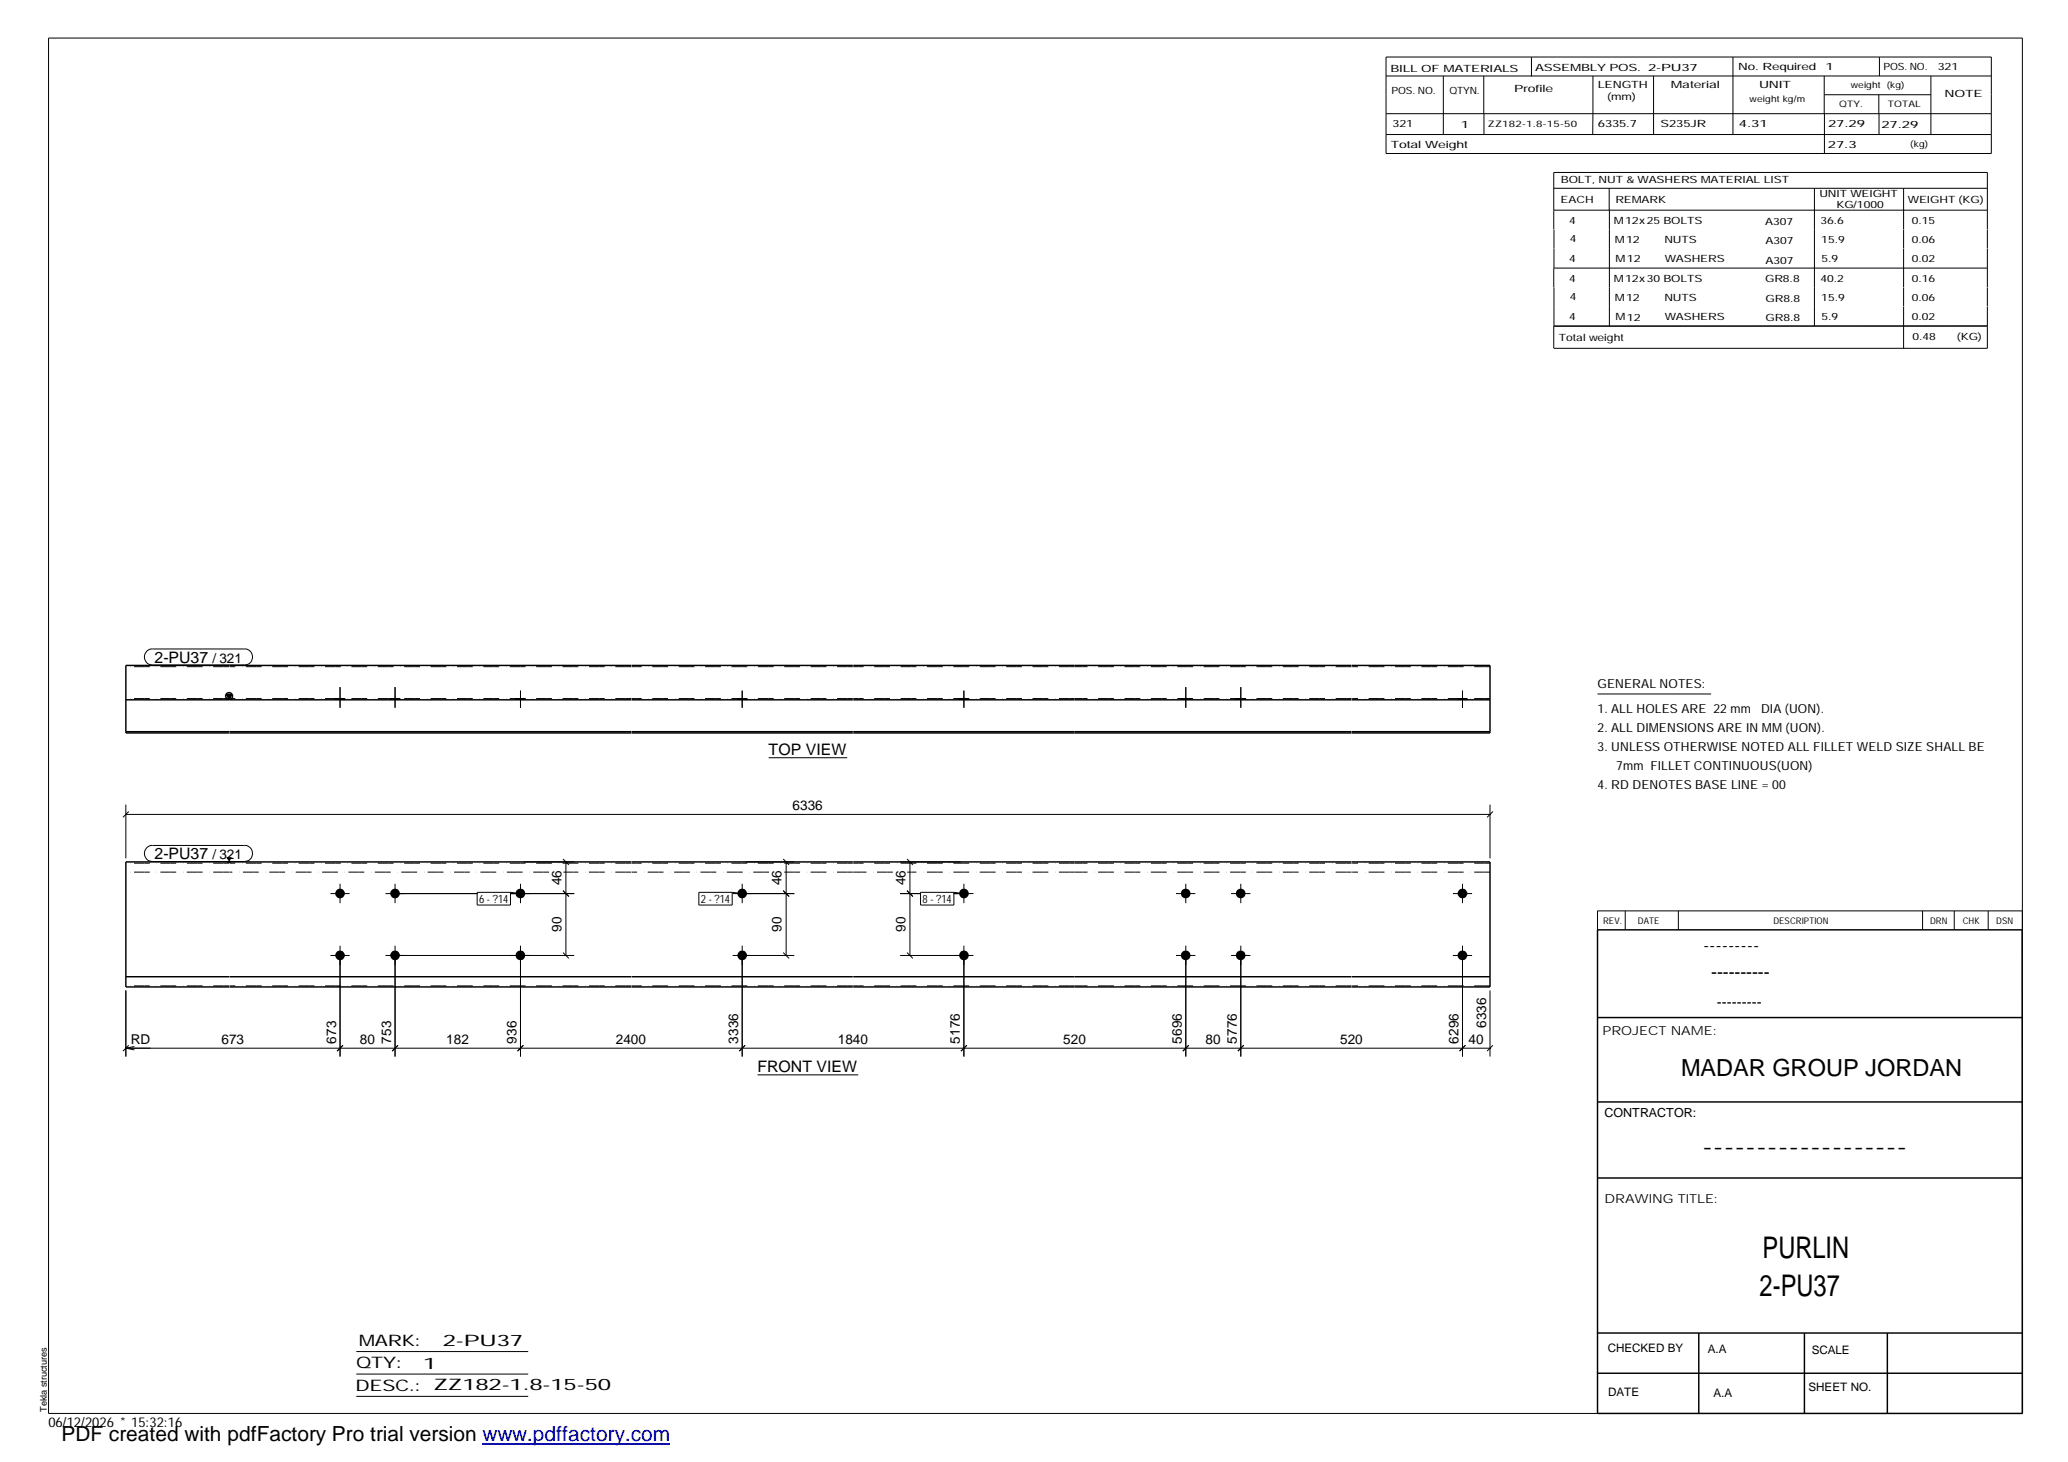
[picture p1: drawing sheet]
<svg xmlns="http://www.w3.org/2000/svg" width="420mm" height="297mm" viewBox="0 0 420 297" stroke-linecap="round" stroke-linejoin="round" font-family="sans-serif">
<g fill="#000">
<path d="M46 141.1h1.1l-.5 1zM46 174.1h1.1l-.5 1z"/>
<path d="M68.1 141.9h2v.3h-2z" fill-rule="evenodd"/>
<path d="M68.1 141.9h2v.3h-2z" fill-rule="evenodd"/>
<path d="M79.3 141.9h1.9v.3h-1.9z" fill-rule="evenodd"/>
<path d="M79.3 141.9h1.9v.3h-1.9z" fill-rule="evenodd"/>
<path d="M104.8 141.9h1.9v.3h-1.9z" fill-rule="evenodd"/>
<path d="M104.8 141.9h1.9v.3h-1.9z" fill-rule="evenodd"/>
<path d="M149.8 141.9h2v.3h-2z" fill-rule="evenodd"/>
<path d="M149.8 141.9h2v.3h-2z" fill-rule="evenodd"/>
<path d="M194.9 141.9h1.9v.3h-1.9z" fill-rule="evenodd"/>
<path d="M194.9 141.9h1.9v.3h-1.9z" fill-rule="evenodd"/>
<path d="M239.9 141.9h2v.3h-2z" fill-rule="evenodd"/>
<path d="M239.9 141.9h2v.3h-2z" fill-rule="evenodd"/>
<path d="M251.1 141.9h2v.3h-2z" fill-rule="evenodd"/>
<path d="M251.1 141.9h2v.3h-2z" fill-rule="evenodd"/>
<path d="M296.2 141.9h1.9v.3h-1.9z" fill-rule="evenodd"/>
<path d="M296.2 141.9h1.9v.3h-1.9z" fill-rule="evenodd"/>
<circle cx="69.1" cy="194.1" r=".98"/>
<circle cx="69.1" cy="181.5" r=".97"/>
<circle cx="80.2" cy="194.1" r=".98"/>
<circle cx="80.3" cy="181.5" r=".97"/>
<circle cx="105.7" cy="194.1" r=".98"/>
<circle cx="105.7" cy="181.5" r=".98"/>
<circle cx="150.8" cy="194.1" r=".98"/>
<circle cx="150.8" cy="181.5" r=".97"/>
<circle cx="195.8" cy="194.1" r=".99"/>
<circle cx="195.8" cy="181.5" r=".99"/>
<circle cx="240.9" cy="194.1" r=".98"/>
<circle cx="240.9" cy="181.5" r=".98"/>
<circle cx="252.1" cy="194.1" r=".98"/>
<circle cx="252.1" cy="181.5" r=".98"/>
<circle cx="297.1" cy="194.1" r=".98"/>
<circle cx="297.1" cy="181.5" r=".97"/>
</g>
<g fill="none" stroke="#000" stroke-width=".2">
<path d="M9.9 7.7h401v279.5h-401zM281.6 11.6h123v19.6h-123zM281.6 15.4h123M293.2 15.4v11.9M301.5 15.4v7.7M311.1 11.6v3.9M323.6 15.4v11.9M336 15.4v11.9M352.1 11.6v15.7M370.6 15.4v7.7M370.7 19.2h21.6M381.7 19.2v3.9"/>
<path d="M381.8 11.6v3.8M392.3 15.4v11.9M281.6 23.1h123M281.6 27.3h123M301.5 23.1v4.2M315.7 38.3h88.1M326.9 38.3v4.4M368.6 38.3v27.9M370.7 23.1v8.1M381.8 23.1v4.2M386.8 38.3v8.3M315.7 42.7h88.1"/>
<path d="M315.7 46.6v-11.6h88.1v11.6M315.7 54.5v3.9M315.7 54.5h88.1M315.7 46.6v7.9M315.7 58.4v7.8M327 42.7v23.5M386.8 46.6v3.9M386.8 50.6v7.7M386.8 58.4v3.9M403.8 46.6v3.9M403.8 50.6v7.7M403.8 58.4v3.9"/>
<path d="M386.8 62.3v8.5M403.8 62.3v8.5h-88.1M403.8 66.2h-88.1v4.5M29.8 132.3a1.4 1.4 0 0 1 1.2-.4h18.7a1.63 1.63 0 0 1 1.6 1.6 1.63 1.63 0 0 1-1.6 1.6h-18.7a1.65 1.65 0 0 1-1.5-1 1.65 1.65 0 0 1 .3-1.8zM69.1 139.6v4.2M80.3 139.6v4.2M240.9 139.6v4.2M252.1 139.6v4.2M68.1 141.9v.3M70.1 141.9v.3M79.3 141.9v.3M81.2 141.9v.3"/>
<path d="M104.8 141.9v.3M105.7 140.3v3.5M106.7 141.9v.3M149.8 141.9v.3M150.8 140.3v3.5M151.8 141.9v.3M156.2 154h15.9M194.9 141.9v.3M195.8 140.3v3.5M196.8 141.9v.3M239.9 141.9v.3M241.9 141.9v.3"/>
<path d="M251.1 141.9v.3M253.1 141.9v.3M296.2 141.9v.3M297.1 140.3v3.5M298.1 141.9v.3M324.6 141h23M25.6 165.5h277.1M25.6 163.5v10.9M26.2 164.9l-1.2 1.2M29.8 172.2a1.4 1.4 0 0 1 1.2-.4h18.7a1.63 1.63 0 0 1 1.6 1.6 1.63 1.63 0 0 1-1.6 1.6h-18.7a1.65 1.65 0 0 1-1.5-1 1.65 1.65 0 0 1 .3-1.8zM69.1 179.6v3.9M80.3 179.6v3.9"/>
<path d="M105.7 179.6v3.9M106.4 175.1h10.3M114.4 174.5l1.2 1.2M115 175.1v19M150.8 179.6v3.9M151.5 175.1h9.9M159.1 174.5l1.2 1.2M159.7 175.1v19M182.9 175.1h12.3M184.3 174.5l1.2 1.2M184.9 175.1v19M195.8 179.6v3.9"/>
<path d="M240.9 179.6v3.9M252.1 179.6v3.9M297.1 179.6v3.9M302.7 163.5v10.9M303.3 164.9l-1.2 1.2M67.1 194.1h3.9M67.1 181.6h3.9M69.1 192.1v22.6M78.3 194.1h38.4M78.3 181.6h18.7M80.3 192.1v22.6M96.9 181.3h6.8v2.6h-6.8z"/>
<path d="M103.6 181.6h13.1M103.7 181.3l2 .3M105.7 192.1v22.6M114.4 193.5l1.2 1.2M114.4 181l1.2 1.1M142 181.3h6.8v2.6h-6.8zM148.8 181.3l2 .3M148.8 194.1h12.6M148.8 181.6h12.6M150.8 192.1v22.6M159.1 193.5l1.2 1.2M159.1 181l1.2 1.1"/>
<path d="M182.9 194.1h14.9M182.9 181.6h4.2M184.3 193.5l1.2 1.2M184.3 181l1.2 1.1M187 181.3h6.8v2.6h-6.8zM193.8 181.6h4M193.8 181.3l2 .3M195.8 192.1v22.6M238.9 194.1h4M238.9 181.6h4M240.9 192.1v22.6M250.1 194.1h3.9"/>
<path d="M250.1 181.6h3.9M252.1 192.1v22.6M295.2 194.1h3.9M295.2 181.6h3.9M297.1 192.1v22.6M330.2 185.1v3.8M341 185.1v3.8M390.6 185.1v3.8M397 185.1v3.8M403.9 185.1v3.8M410.9 185.1h-86.3v3.8M25.6 201.2v13.5"/>
<path d="M25.6 213h277.1M25.6 213l1.7 .3M26.2 212.4l-1.2 1.2M27.3 212.6l-1.7 .4M69.7 212.4l-1.2 1.2M80.9 212.4l-1.2 1.2M106.3 212.4l-1.1 1.2M151.4 212.4l-1.2 1.2M153.9 218.4h20.5M196.4 212.4l-1.2 1.2M241.5 212.4l-1.2 1.2M252.7 212.4l-1.2 1.2"/>
<path d="M297.7 212.4l-1.2 1.2M302.7 201.2v13.5M303.3 212.4l-1.2 1.2M72.4 274.6h34.9M72.4 279.2h34.9M72.4 283.7h34.9"/>
</g>
<g fill="none" stroke="#000" stroke-width=".3">
<path d="M46.5 135.2h-20.9v13.7h20.9M46.6 135.2h81.6M128.3 135.2h45M173.4 135.2h101.2M274.7 135.2h28v13.7h-28M25.6 148.7h20.9M25.6 142.2h20.9M46 141.1h1.1l-.5 1zM46.6 148.9h81.6M46.6 148.7h81.6M46.6 142.2h81.6M128.3 148.9h45"/>
<path d="M128.3 148.7h45M128.3 142.2h45M173.4 148.9h101.2M173.4 148.7h101.2M173.4 142.2h101.2M274.7 148.7h28M274.7 142.2h28M46.1 174.9a.63 .63 0 0 0 .9 0M46.5 174.9l.1 .2 .1-.2M46.5 175.1h-20.9v25.4h20.9M46.6 175.1h81.6M128.3 175.1h45"/>
<path d="M173.4 175.1h101.2M274.7 175.1h28v25.4h-28M25.6 198.4h20.9M46.6 198.4h81.6M128.3 198.4h45M173.4 198.4h101.2M274.7 198.4h28M324.6 188.9h86.2l.1 98.3h-86.3zM46.6 200.5h81.6M128.3 200.5h45M173.4 200.5h101.2M324.6 206.7h86.3"/>
<path d="M324.6 239.3h86.3M324.6 223.9h86.3M324.6 270.8h86.3M324.6 279h86.3M345.1 270.8v16.4M366.6 270.8v16.4M383.5 270.8v16.4"/>
<circle cx="46.6" cy="141.4" r=".71"/>
</g>
<g fill="none" stroke="#000" stroke-width=".2" stroke-dasharray="1.1 0 2.1 .7 0 1.4" stroke-linecap="butt">
<path d="M46.5 135.5h-20.9M128.2 135.5h-81.6M173.3 135.5h-45M218.4 135.5h-45M274.6 135.5h-56.2M302.7 135.5h-28M46.5 141.9h-20.9M128.2 141.9h-81.6M173.3 141.9h-45M218.4 141.9h-45M274.6 141.9h-56.2M302.7 141.9h-28"/>
<path d="M46.5 177.2h-20.9M46.5 175.4h-20.9M111.5 177.2h-64.9M128.2 177.2h-13.7M128.2 175.4h-81.6M156.3 177.2h-28M173.3 177.2h-14.1M173.3 175.4h-45M181.4 177.2h-8M218.4 177.2h-34.1M218.4 175.4h-45M274.6 177.2h-56.2"/>
<path d="M274.6 175.4h-56.2M302.7 177.2h-28M302.7 175.4h-28M46.5 200.3h-20.9M128.2 200.3h-81.6M173.3 200.3h-45M218.4 200.3h-45M274.6 200.3h-56.2M302.7 200.3h-28"/>
</g>
<path d="M98 293.3h38.2" fill="none" stroke="#00f" stroke-width=".3"/>
<g font-size="6.1">
<text x="358.1" y="255.5">PURLIN</text>
<text x="357.5" y="263.3">2-PU37</text>
</g>
<text font-size="4.8" x="341.5" y="218.6">MADAR GROUP JORDAN</text>
<text font-size="4.2" x="12.5" y="292.7">PDF created with pdfFactory Pro trial version www.pdffactory.com</text>
<g font-size="3.6">
<text x="346.1" y="193.2">---------</text>
<text x="347.7" y="198.6">----------</text>
<text x="345.8" y="234.2">-------------------</text>
</g>
<g font-size="3.2">
<text x="31.4" y="134.7">2-PU37</text>
<text x="156.2" y="153.4">TOP VIEW</text>
<text x="31.4" y="174.6">2-PU37</text>
<text x="153.9" y="217.9">FRONT VIEW</text>
<text x="72.9" y="273.5">MARK:</text>
<text x="90" y="273.5">2-PU37</text>
<text x="72.4" y="278">QTY:</text>
<text x="86" y="278.1">1</text>
<text x="72.2" y="282.6">DESC.:</text>
<text x="88.1" y="282.4">ZZ182-1.8-15-50</text>
</g>
<text font-size="3" x="348.8" y="204.5">---------</text>
<g font-size="2.8">
<text x="43.2" y="134.7">/ 321</text>
<text x="161" y="164.5">6336</text>
<text x="43.2" y="174.6">/ 321</text>
<text x="114.1" y="179.9" transform="rotate(-90 114.1 179.9)">46</text>
<text x="158.8" y="179.9" transform="rotate(-90 158.8 179.9)">46</text>
<text x="183.9" y="179.9" transform="rotate(-90 183.9 179.9)">46</text>
<text x="114.1" y="189.4" transform="rotate(-90 114.1 189.4)">90</text>
<text x="158.8" y="189.4" transform="rotate(-90 158.8 189.4)">90</text>
<text x="183.9" y="189.4" transform="rotate(-90 183.9 189.4)">90</text>
<text x="301.9" y="208.9" transform="rotate(-90 301.9 208.9)">6336</text>
<text x="26.6" y="212.1">RD</text>
<text x="45" y="212">673</text>
<text x="68.3" y="212.1" transform="rotate(-90 68.3 212.1)">673</text>
<text x="73.1" y="212">80</text>
<text x="79.5" y="212.1" transform="rotate(-90 79.5 212.1)">753</text>
<text x="90.7" y="212">182</text>
<text x="104.9" y="212.1" transform="rotate(-90 104.9 212.1)">936</text>
<text x="125.1" y="212">2400</text>
<text x="150" y="212.1" transform="rotate(-90 150 212.1)">3336</text>
<text x="170.2" y="212">1840</text>
<text x="195" y="212.1" transform="rotate(-90 195 212.1)">5176</text>
<text x="216" y="212">520</text>
<text x="240.1" y="212.1" transform="rotate(-90 240.1 212.1)">5696</text>
<text x="244.9" y="212">80</text>
<text x="251.3" y="212.1" transform="rotate(-90 251.3 212.1)">5776</text>
<text x="272.3" y="212">520</text>
<text x="296.3" y="212.1" transform="rotate(-90 296.3 212.1)">6296</text>
<text x="298.4" y="212">40</text>
<text x="9.8" y="290">06/12/2026 * 15:32:16</text>
</g>
<g font-size="2.5">
<text x="324.6" y="139.9">GENERAL NOTES:</text>
<text x="324.6" y="148.7">2. ALL DIMENSIONS ARE IN MM (UON).</text>
<text x="324.6" y="144.9">1. ALL HOLES ARE 22 mm</text>
<text x="357.8" y="144.9">DIA (UON).</text>
<text x="324.6" y="152.5">3. UNLESS OTHERWISE NOTED ALL FILLET WELD SIZE SHALL BE</text>
<text x="324.6" y="160.2">4. RD DENOTES BASE LINE = 00</text>
<text x="328.4" y="156.4">7mm FILLET CONTINUOUS(UON)</text>
<text x="325.6" y="210.3">PROJECT NAME:</text>
<text x="326" y="226.9">CONTRACTOR:</text>
<text x="326" y="244.4">DRAWING TITLE:</text>
</g>
<g font-size="2.4">
<text x="326.7" y="274.7">CHECKED BY</text>
<text x="347" y="275">A.A</text>
<text x="368.1" y="275.1">SCALE</text>
<text x="326.7" y="283.6">DATE</text>
<text x="348.1" y="283.9">A.A</text>
<text x="367.5" y="282.6">SHEET NO.</text>
</g>
<g font-size="2.3">
<text x="97.4" y="183.5">6 - ?14</text>
<text x="142.4" y="183.5">2 - ?14</text>
<text x="187.5" y="183.5">8 - ?14</text>
</g>
<g font-size="2">
<text x="282.5" y="14.6">BILL OF MATERIALS</text>
<text x="311.9" y="14.4">ASSEMBLY POS.</text>
<text x="324.6" y="17.9">LENGTH</text>
<text x="334.9" y="14.4">2-PU37</text>
<text x="339.5" y="17.9">Material</text>
<text x="353.1" y="14.2">No. Required</text>
<text x="357.4" y="17.9">UNIT</text>
<text x="370.9" y="14.2">1</text>
<text x="382.7" y="14.2">POS. NO.</text>
<text x="393.7" y="14.3">321</text>
<text x="282.7" y="19.1">POS. NO.</text>
<text x="294.5" y="19">QTYN.</text>
<text x="307.6" y="18.7">Profile</text>
<text x="326.5" y="20.4">(mm)</text>
<text x="395.1" y="19.6">NOTE</text>
<text x="282.9" y="25.8">321</text>
<text x="296.8" y="26">1</text>
<text x="324.7" y="25.9">6335.7</text>
<text x="337.4" y="25.9">S235JR</text>
<text x="353.3" y="25.9">4.31</text>
<text x="371.4" y="25.9">27.29</text>
<text x="382.3" y="25.9">27.29</text>
<text x="282.6" y="30.1">Total Weight</text>
<text x="371.4" y="30">27.3</text>
<text x="317.1" y="41.3">EACH</text>
<text x="317.1" y="37.2">BOLT, NUT &amp; WASHERS MATERIAL LIST</text>
<text x="328.2" y="41.3">REMARK</text>
<text x="369.7" y="40.1">UNIT WEIGHT</text>
<text x="387.6" y="41.2">WEIGHT (KG)</text>
<text x="318.8" y="45.4">4</text>
<text x="327.9" y="45.6">M12x25 BOLTS</text>
<text x="358.6" y="45.6">A307</text>
<text x="369.9" y="45.5">36.6</text>
<text x="373.1" y="42.2">KG/1000</text>
<text x="388.4" y="45.5">0.15</text>
<text x="318.8" y="53.3">4</text>
<text x="318.9" y="49.2">4</text>
<text x="328.1" y="49.3">M12</text>
<text x="328.3" y="53.3">M12</text>
<text x="338.2" y="49.4">NUTS</text>
<text x="338.2" y="53.3">WASHERS</text>
<text x="358.7" y="49.6">A307</text>
<text x="358.7" y="53.5">A307</text>
<text x="370" y="49.3">15.9</text>
<text x="370.1" y="53.2">5.9</text>
<text x="388.4" y="49.4">0.06</text>
<text x="388.4" y="53.3">0.02</text>
<text x="318.8" y="57.2">4</text>
<text x="327.9" y="57.3">M12x30 BOLTS</text>
<text x="358.6" y="57.4">GR8.8</text>
<text x="369.9" y="57.3">40.2</text>
<text x="388.4" y="57.2">0.16</text>
<text x="318.8" y="65.1">4</text>
<text x="318.9" y="61">4</text>
<text x="328.1" y="61.2">M12</text>
<text x="328.3" y="65.1">M12</text>
<text x="338.2" y="61.2">NUTS</text>
<text x="338.2" y="65.1">WASHERS</text>
<text x="358.7" y="61.4">GR8.8</text>
<text x="358.7" y="65.3">GR8.8</text>
<text x="370" y="61.1">15.9</text>
<text x="370.1" y="65">5.9</text>
<text x="388.4" y="61.2">0.06</text>
<text x="388.4" y="65.1">0.02</text>
<text x="316.7" y="69.3">Total weight</text>
<text x="388.6" y="69.1">0.48</text>
<text x="397.6" y="69">(KG)</text>
</g>
<g font-size="1.9">
<text x="325.7" y="187.8">REV.</text>
<text x="332.8" y="187.6">DATE</text>
<text x="360.3" y="187.7">DESCRIPTION</text>
<text x="392.1" y="187.6">DRN</text>
<text x="398.8" y="187.6">CHK</text>
<text x="405.6" y="187.7">DSN</text>
<text x="9.5" y="286.8" transform="rotate(-90 9.5 286.8)">Tekla structures</text>
</g>
<g font-size="1.8">
<text x="376" y="17.9">weight (kg)</text>
<text x="355.5" y="20.7">weight kg/m</text>
<text x="373.6" y="21.7">QTY.</text>
<text x="383.5" y="21.8">TOTAL</text>
<text x="302.3" y="25.9">ZZ182-1.8-15-50</text>
<text x="388.1" y="29.8">(kg)</text>
</g>
</svg>
